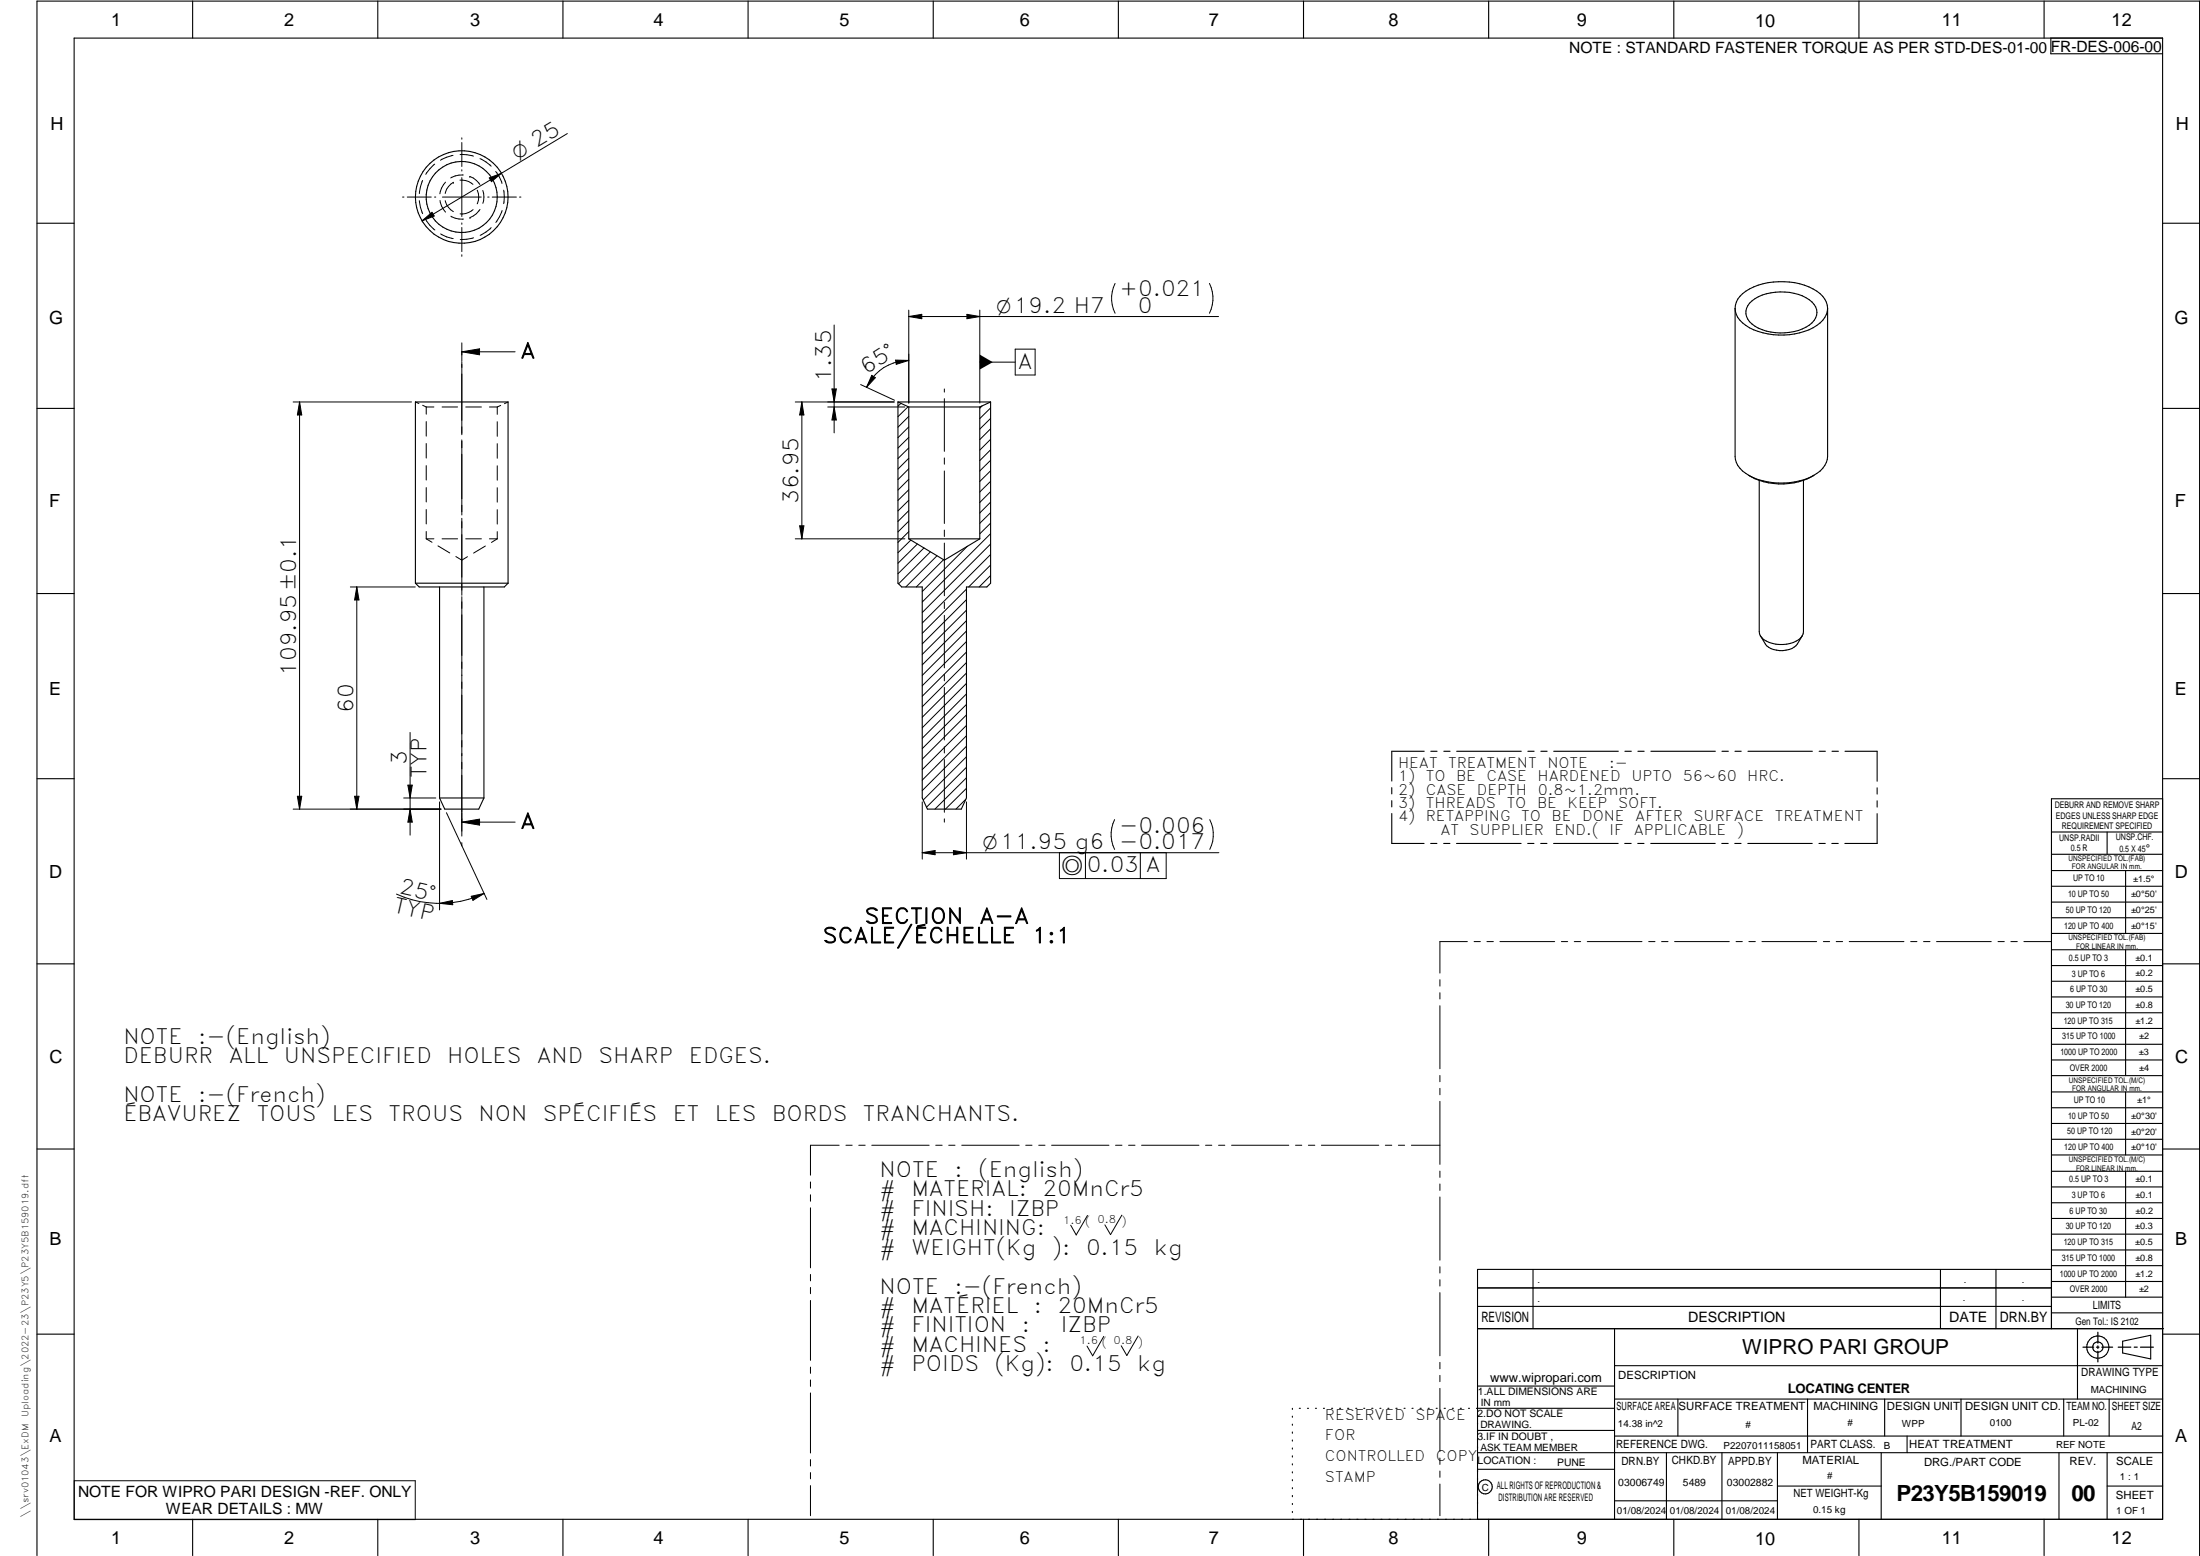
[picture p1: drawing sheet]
<svg xmlns="http://www.w3.org/2000/svg" width="594mm" height="420mm" viewBox="0 0 594 420" stroke-linecap="round" stroke-linejoin="round" font-family="sans-serif">
<g fill="none" stroke="#000" stroke-width=".3">
<path d="M20 10.3h564v400h-564zM52 .3v10M102 .3v10M152 .3v10M202 .3v10M252 .3v10M302 .3v10M352 .3v10M402 .3v10M452 .3v10M502 .3v10M552 .3v10"/>
<path d="M553.8 10.3v4.2h30.2M10 60.3h10M584 60.3h10M468.5 83.3v39.9a6.1 6.1 0 0 0 3.9 5.3 19.3 19.3 0 0 0 18.2-.7 5.9 5.9 0 0 0 2.9-4.6v-39.9M468.5 83.3a6.1 6.1 0 0 0 3.9 5.2 19.3 19.3 0 0 0 18.2-.6 5.9 5.9 0 0 0 2.9-4.6M468.5 83.3a6.9 6.9 0 0 1 5.1-5.8 19.7 19.7 0 0 1 17 1.1 5.8 5.8 0 0 1 2.9 4.7M472.4 81.9a13 13 0 0 1 12.1-2.7 7.4 7.4 0 0 1 6.1 4.4 4.4 4.4 0 0 1-2.9 4.7 14.5 14.5 0 0 1-14.6-.8 3.7 3.7 0 0 1-.7-5.6zM10 110.3h10M242.5 108.5v49l1 1h5.5v57l1.4 3h9.2l1.4-3v-57h5.5l1-1v-49M242.5 108.5l2.9 1.4M242.5 108.5h25M245.4 109.9h19.2"/>
<path d="M245.4 109.9v35.6M264.6 109.9v35.6M267.5 108.5l-2.9 1.4M584 110.3h10M472.2 128.3l2.9 1.4M475.1 129.7v40.9a3.9 3.9 0 0 0 3.5 3.1 8.4 8.4 0 0 0 7.7-1.5l.4-.5M487 129.7v40.9l-.3 1.1M489.9 128.3a18.1 18.1 0 0 1-14.8 1.4M112.2 157.5l1 1h23l1-1M112.2 157.5h25M112.2 157.5v-49h25v49M118.7 158.5v57"/>
<path d="M130.7 158.5v57M245.4 145.5h19.2M245.4 145.5l9.6 5.8 9.6-5.8M10 160.3h10M486.7 171.7a5.3 5.3 0 0 1-3.6 3.7 6.3 6.3 0 0 1-6.4-1.5l-1.3-2.2M584 160.3h10M10 210.3h10M118.7 215.5l1.4 3h9.2l1.4-3M118.7 215.5h12M375.8 212.7v1.7M375.8 216.2v1.7M375.8 219.7v8.1h8.7"/>
<path d="M384.6 202.9h-8.8v8M386.4 202.9h1.7M389.9 202.9h1.7M393.4 202.9h17.4M412.6 202.9h1.7M416.1 202.9h1.7M419.6 202.9h17.4M438.8 202.9h1.7M442.3 202.9h1.7M445.8 202.9h17.4M465 202.9h1.7M468.5 202.9h1.7"/>
<path d="M472 202.9h17.4M491.2 202.9h1.7M494.7 202.9h1.7M498.2 202.9h8.7v8M506.9 219.7v8.1h-8.7M506.9 212.7v1.7M506.9 216.2v1.7M584 215.7h-30v143.1M584 210.3h10M386.3 227.8h1.7M389.8 227.8h1.7M393.3 227.8h17.5"/>
<path d="M412.5 227.8h1.7M416 227.8h1.7M419.5 227.8h17.5M438.7 227.8h1.8M442.2 227.8h1.7M445.8 227.8h17.4M464.9 227.8h1.8M468.5 227.8h1.6M472 227.8h17.4M491.2 227.8h1.7M494.7 227.8h1.7M554 224.7h30"/>
<path d="M554 230.7h30M554 235.1h30M554 239.3h30M569 224.7v6M574 235.1v17M554 243.6h30M554 247.8h30M554 252.1h30M554 256.5h30M574 256.5v33.9M10 260.3h10M554 260.7h30"/>
<path d="M554 265h30M554 269.2h30M554 273.5h30M554 277.7h30M584 260.3h10M554 282h30M554 286.2h30M554 290.4h30M554 294.9h30M554 299.1h30M574 294.9v17M10 310.3h10"/>
<path d="M554 303.4h30M554 307.6h30M554 311.9h30M554 316.3h30M574 316.3v34M584 310.3h10M554 320.5h30M554 324.8h30M554 329h30M554 333.2h30M554 337.5h30M399 358.8h185.2"/>
<path d="M399 352.8h155M399 347.8h155M414 342.8v16M436 358.8v51.5M524 342.8v16M539 342.8v16M554 341.8h30M554 346h30M554 350.3h30M554 354.5h30M554 342.8h-155v67.5M561 358.8v19"/>
<path d="M10 360.3h10M399 374.3h37M436 377.8h148M453.1 377.8v10M488.1 377.8v14.5M508.9 377.8v10M529.5 377.8v10M557.3 377.8v10M569.5 377.8v10M573.2 362.2l7.6-1.6v6.3l-7.6-1.6zM584 368.8h-148M584 360.3h10"/>
<path d="M349 380.3v.3M349 382.4v.3M349 384.6v.3M349 386.7v.3M349 388.8v.3M349 391v.3M349 393.1v.3M349 395.3v.3M349 397.4v.3M349 399.5v.3M350.9 380.3h.2M353.1 380.3h.2"/>
<path d="M355.2 380.3h.3M357.4 380.3h.3M359.6 380.3h.3M361.7 380.3h.3M363.9 380.3h.3M366.1 380.3h.3M368.3 380.3h.2M370.4 380.3h.3M372.6 380.3h.3M374.8 380.3h.3M376.9 380.3h.4M379.1 380.3h.3"/>
<path d="M381.3 380.3h.3M383.4 380.3h.4M385.6 380.3h.3M387.8 380.3h.3M390 380.3h.3M392.2 380.3h.3M394.3 380.3h.3M396.5 380.3h.3M398.7 380.3h37.3M399 396.7h37M399 392.3h185M399 386.2h37"/>
<path d="M436 387.8h148M450 392.3v18M465 392.3v18M480 392.3v18M508 392.3v18M515 387.8v4.5M556 392.3v18M569 392.3v18M52 410.3v9.7M102 410.3v9.7M152 410.3v9.7M202 410.3v9.7"/>
<path d="M252 410.3v9.7M302 410.3v9.7M349 401.7v.3M349 403.8v.4M349 406v.3M349 408.1v.3M352 410.3v9.7M402 410.3v9.7M436 405.3h44M452 410.3v9.7M480 401.3h28M502 410.3v9.7"/>
<path d="M552 410.3v9.7M569 401.3h15M10 420v-419.7h584v419.7"/>
<circle cx="124.7" cy="53.2" r="9.6"/>
<circle cx="124.7" cy="53.2" r="12.5"/>
<circle cx="566.5" cy="363.7" r="1.39"/>
<circle cx="566.5" cy="363.8" r="3"/>
<circle cx="401.1" cy="401.5" r="1.9"/>
</g>
<g fill="none" stroke="#000" stroke-width=".27">
<path d="M124.7 37.2v.4M124.7 38.5v6.5M153.2 36.1l-39.2 23.5M108.7 53.2h.4M110 53.2h6.5M113.2 54.2l.3 1.8 .6 1.7M114 59.6l2.7-2.3 .6 1zM114.1 48.7l-.6 1.8-.3 1.8M115 59.4l1.1 1.4 1.3 1.3M117.3 53.2h.4M117.4 44.3l-1.3 1.3-1.1 1.5M118.8 54.1a5.7 5.7 0 0 0 1.5 3.2"/>
<path d="M119.5 53.2h10.5M120.2 54.2a4.3 4.3 0 0 0 2.2 3M120.3 49.2a5.8 5.8 0 0 0-1.5 3.1M121.7 58.4a5.2 5.2 0 0 0 3.4 .7M122.3 42l-1.7 .5-1.7 .8M122.4 49.2a4.7 4.7 0 0 0-2.2 3M122.4 49.2h.1M124.2 48.6a4.7 4.7 0 0 1 3.5 1.2M124.2 41.7l1.9 .1 1.7 .4M124.7 45.8v.4M124.7 48v10.5M125.1 47.2a6.1 6.1 0 0 0-3.4 .8"/>
<path d="M126.9 47.6h.1M126.9 47.7a5.4 5.4 0 0 1 2.7 2.1M126.9 58.8h.1M127.8 56.6a4.6 4.6 0 0 1-3.6 1.1M128.9 51.4a4.2 4.2 0 0 1 0 3.6M129.6 56.6a5.6 5.6 0 0 1-2.7 2.2M129.6 42.8l1.6 .9 1.4 1.2M130.4 51.4a5.2 5.2 0 0 1 0 3.5M131.7 53.2h.4M132.1 48l3.3-1.2-2.7 2.3zM132.9 53.2h6.5M133.9 46.3l1 1.5 .6 1.7"/>
<path d="M135.6 56.9l-.7 1.6-1 1.6M136 51.4l.2 1.8-.2 1.8M140.3 53.2h.4M119 63.2l1.6 .8 1.8 .4M124.7 60.2v.4M124.7 61.4v6.5M124.7 68.8v.4M127.9 64.2l-1.8 .4-1.8 .1M132.6 61.5l-1.4 1.2-1.5 .8M301.1 76.5a9 9 0 0 0 0 8.1M326.6 76.5a9 9 0 0 1 0 8.1M124.7 92.6v4.8"/>
<path d="M124.7 97.6v19.8M124.7 95h14.4M124.7 95l4.8-.8v1.6zM225.2 87.8v29.1M241.8 97.2l3.6 .1-3.4 1.1zM245.4 83.7v25.1M245.4 85.5l3.5-.6v1.2zM245.4 85.5h83.7M245.4 97.3a12.4 12.4 0 0 0-11.4 7.3M261.1 84.9l3.5 .6-3.5 .6zM264.6 83.7v25.1M264.6 97.8h9.5"/>
<path d="M274.1 94.3h5.4v7h-5.4zM79.2 108.5h31.9M80.9 108.5v110M80.9 108.5l.6 3.6h-1.2zM112.2 108.5l.9 .5M114.1 109.4l1 .5M115.1 109.9h2.1M115.1 109.9v1.9M115.1 113.8v4M115.1 119.8v3.9M119.4 109.9h4.2M124.7 118.8v20.3"/>
<path d="M125.8 109.9h4.2M132.2 109.9h2.1M134.3 109.9v2M134.3 113.9v3.9M134.3 119.8v3.9M135.2 109.5l-.9 .4M137.2 108.5l-1 .5M214.8 108.5h26.7M216.5 108.5v37M216.5 108.5l.6 3.6h-1.2zM223.5 109.9h20.8M224.7 105h1.1l-.6 3.5z"/>
<path d="M225.2 109.9l.6 3.5h-1.1zM232.4 103.8l9.1 4.3M235.4 101.3l1 .7-2.4 2.6zM243.3 108.9l-.8 .8M245.2 109.8l-2.7 2.7M245.4 112.4l-2.9 3M245.4 115.3l-2.9 2.9M245.4 118.1l-2.9 2.9M255 105v.9M255 107.7v14.2M265.2 109.6l-.6 .6M267.5 110.2l-2.9 2.8"/>
<path d="M267.5 113l-2.9 2.9M267.5 115.8l-2.9 2.9M267.5 118.6l-2.9 2.9M115.1 125.7v3.9M115.1 131.7v3.9M115.1 137.6v3.9M124.7 140v20.7M134.3 125.8v3.9M134.3 131.7v3.9M134.3 137.6v3.9M245.4 132.2l-2.9 2.9M245.4 135.1l-2.9 2.9"/>
<path d="M245.4 137.9l-2.9 2.9M245.4 120.9l-2.9 2.9M245.4 123.7l-2.9 3M245.4 126.6l-2.9 2.9M245.4 129.4l-2.9 2.9M255 123.7v1.6M255 127.2v14.2M267.5 121.5l-2.9 2.9M267.5 124.3l-2.9 2.9M267.5 127.1l-2.9 2.9M267.5 130l-2.9 2.8M267.5 132.8l-2.9 2.9"/>
<path d="M267.5 135.6l-2.9 2.9M267.5 138.4l-2.9 2.9M94.6 158.5h17.5M96.3 158.5l.6 3.5h-1.1zM96.3 158.5v60M115.1 145.5l1.6 .9M115.1 145.5h2.1M115.1 143.5v2M118.3 147.4l3.1 1.9M119.4 145.5h4.2M123.1 150.3l1.6 1 1.5-1M125.8 145.5h4.2"/>
<path d="M131.1 147.4l-3.2 2M132.2 145.5h2.1M134.3 145.5l-1.6 1M134.3 143.6v1.9M214.8 145.5h29.5M215.9 142h1.2l-.6 3.5zM245.4 140.7l-2.9 2.9M245.4 143.6l-2.9 2.9M245.9 145.8l-3.4 3.5M247.7 146.9l-5.2 5.2M249.5 148l-7 6.9M251.2 149l-8.6 8.6"/>
<path d="M253 150.1l-8.4 8.4M254.8 151.1l-7.4 7.4M255 143.1v1.8M255 146.6v14.3M261 159.1l-12 11.9M261.2 147.5l-12.2 12.2M267.5 141.3l-2.9 2.8M267.5 155.4l-3.1 3.1M267.5 144.1l-18.5 18.5M267.5 146.9l-18.5 18.5M267.5 149.7l-18.5 18.5M267.5 152.6l-5.9 5.9"/>
<path d="M124.7 161.1v64.7M255 162.6v1.7M255 166.2v14.1M261 161.9l-12 12M261 164.8l-12 11.9M261 167.6l-12 11.9M261 170.4l-12 12M261 173.2l-12 12M261 176.1l-12 11.9M261 178.9l-12 11.9M110.7 197.8v27.7M255 182.1v1.8"/>
<path d="M255 185.6v14.2M261 181.7l-12 12M261 184.5l-12 12M261 187.4l-12 11.9M261 190.2l-12 11.9M261 193l-12 12M261 195.9l-12 11.9M261 198.7l-12 12M79.2 218.5h39.9M80.3 215h1.2l-.6 3.5zM95.8 215h1.1l-.6 3.5zM109 215.5h8.7"/>
<path d="M110.1 212h1.2l-.6 3.5zM110.7 218.5l.6 3.5h-1.2zM118.7 216.5v29.2M120.6 219.5l10.9 23.4M249 216.5v15.5M255 201.6v1.7M255 205.1v14.2M260.8 215.8l-2.7 2.7M261 212.9l-5.7 5.6M261 204.3l-11.7 11.7M261 210l-8.5 8.5M261 207.2l-10.8 10.8"/>
<path d="M261 201.5l-12 12M261 216.5v15.5M124.7 222l4.8-.8v1.6zM124.7 227.5v.9M124.7 222h14.4M249 230.3h80.1M249 230.3l3.5-.6v1.1zM255 221.1v.9M257.5 229.7l3.5 .6-3.5 .5zM286.1 230.3v6.9h28.8v-6.9M293.1 230.3v6.9M301 221.3a9 9 0 0 0 0 8.1"/>
<path d="M307.9 230.3v6.9M326.7 221.3a9 9 0 0 1 0 8.1M118.7 243.9l3.5-.7 .1 1.1zM127.2 242l3.5-.7-3 1.8zM130.7 241.3a28.1 28.1 0 0 1-23.6 .1M396.2 254.3h-7.4v8.5M398.1 254.3h1.6M401.5 254.3h1.8M405 254.3h14.8M421.6 254.3h1.7M425.1 254.3h1.7M428.6 254.3h14.8"/>
<path d="M445.2 254.3h1.7M448.7 254.3h1.7M452.2 254.3h14.8M468.8 254.3h1.7M472.3 254.3h1.7M475.8 254.3h14.8M492.4 254.3h1.7M495.8 254.3h1.8M499.4 254.3h14.7M516 254.3h1.6M519.4 254.3h1.8M522.9 254.3h14.8"/>
<path d="M539.5 254.3h1.7M543 254.3h1.7M546.5 254.3h7.4M388.8 264.5v1.8M388.8 268.1v1.6M388.8 271.6v17M388.8 290.4v1.7M388.8 293.9v1.7M388.8 297.4v17M218.9 319.2v1.6M226.6 309.2h-7.7v8.1M228.4 309.2h1.7"/>
<path d="M231.9 309.2h1.7M235.4 309.2h15.5M252.7 309.2h1.7M256.2 309.2h1.7M259.7 309.2h15.5M277 309.2h1.7M280.5 309.2h1.7M284 309.2h15.5M301.2 309.2h1.8M304.8 309.2h1.7M308.3 309.2h15.5M325.5 309.2h1.7"/>
<path d="M329.1 309.2h1.6M332.6 309.2h15.4M349.8 309.2h1.7M353.3 309.2h1.7M356.8 309.2h15.5M374.1 309.2h1.7M377.6 309.2h1.7M381.1 309.2h7.7M388.8 316.2v1.7M388.8 319.7v1.7M218.9 322.6v1.8M218.9 326.1v16.2"/>
<path d="M293.7 328.2l-3.1 5.3-1.5-2.7M302.9 328.1l-3 5.3-1.5-2.6M388.8 323.2v17.1M218.9 344.1v1.8M218.9 347.6v1.7M218.9 351.2v16.1M388.8 342.1v1.6M388.8 345.6v1.7M388.8 349v17.1M218.9 369.1v1.7M218.9 372.6v1.8M218.9 376.1v16.2"/>
<path d="M298.1 360.8l-3 5.3-1.6-2.6M307.3 360.8l-3 5.2-1.5-2.6M388.8 367.9v1.7M388.8 371.4v1.7M388.8 374.9v17M20.1 399.8h92v10.5h-92zM218.9 394.1v1.8M218.9 397.6v1.7M388.8 393.7v1.7M388.8 397.2v1.7M218.9 401.2v8.1M388.8 400.7v8.6"/>
</g>
<path d="M566.5 359.7v3M562.5 363.8h2.9M566.1 363.8h.7M566.5 363.4v.7M566.5 364.9v2.8M567.6 363.8h2.9M572 363.8h3.4M576.3 363.8h.8M578 363.8h3.5" fill="none" stroke="#000" stroke-width=".34"/>
<g fill="#000">
<path d="M114 59.6l2.7-2.3 .6 1zM132.1 48l3.3-1.2-2.7 2.3zM124.7 95l4.8-.8v1.6zM241.8 97.2l3.6 .1-3.4 1.1zM245.4 85.5l3.5-.6v1.2zM261.1 84.9l3.5 .6-3.5 .6zM264.6 95.8l3.5 2-3.5 2zM80.9 108.5l.6 3.6h-1.2zM216.5 108.5l.6 3.6h-1.2zM224.7 105h1.1l-.6 3.5zM225.2 109.9l.6 3.5h-1.1zM235.4 101.3l1 .7-2.4 2.6z"/>
<path d="M215.9 142h1.2l-.6 3.5zM96.3 158.5l.6 3.5h-1.1zM80.3 215h1.2l-.6 3.5zM95.8 215h1.1l-.6 3.5zM110.1 212h1.2l-.6 3.5zM110.7 218.5l.6 3.5h-1.2zM124.7 222l4.8-.8v1.6zM249 230.3l3.5-.6v1.1zM257.5 229.7l3.5 .6-3.5 .5zM118.7 243.9l3.5-.7 .1 1.1zM127.2 242l3.5-.7-3 1.8z"/>
</g>
<g font-size="6">
<text x="512.1" y="405.2">P23Y5B159019</text>
<text x="559.4" y="405.2">00</text>
</g>
<g font-size="5.7">
<text x="302.3" y="80.1">+0.021</text>
<text x="307.3" y="84.6">0</text>
<text x="140.5" y="96.7">A</text>
<text x="233.9" y="101.3" transform="rotate(-32 233.9 101.3)">65°</text>
<text x="274.9" y="99.5">A</text>
<text x="224.4" y="103.1" transform="rotate(-90 224.4 103.1)">1.35</text>
<text x="215.6" y="136.1" transform="rotate(-90 215.6 136.1)">36.95</text>
<text x="80" y="182.5" transform="rotate(-90 80 182.5)">109.95±0.1</text>
<text x="95.5" y="192.4" transform="rotate(-90 95.5 192.4)">60</text>
<text x="109.9" y="206.6" transform="rotate(-90 109.9 206.6)">3</text>
<text x="115.1" y="210.2" transform="rotate(-90 115.1 210.2)">TYP</text>
<text x="140.5" y="223.7">A</text>
<text x="302.2" y="224.8">-0.006</text>
<text x="302.2" y="229.4">-0.017</text>
<text x="293.4" y="235.5">0.03 A</text>
<text x="107.6" y="241.3" transform="rotate(13 107.6 241.3)">25°</text>
<text x="106" y="246.3" transform="rotate(13 106 246.3)">TYP</text>
<text x="233.5" y="249.4">SECTION</text>
<text x="264.5" y="249.4">A-A</text>
<text x="222.2" y="254.6">SCALE/ÉCHELLE</text>
<text x="278.7" y="254.6">1:1</text>
<text x="33.3" y="281.8">NOTE</text>
<text x="53.5" y="281.8">:-(English)</text>
<text x="33.3" y="287.1">DEBURR</text>
<text x="61.8" y="287.1">ALL</text>
<text x="76.7" y="287.1">UNSPECIFIED</text>
<text x="120.8" y="287.1">HOLES</text>
<text x="145" y="287.1">AND</text>
<text x="161.6" y="287.1">SHARP</text>
<text x="186" y="287.1">EDGES.</text>
<text x="33.3" y="297.6">NOTE</text>
<text x="53.5" y="297.6">:-(French)</text>
<text x="33.3" y="302.8">ÉBAVUREZ</text>
<text x="69.3" y="302.8">TOUS</text>
<text x="89.6" y="302.8">LES</text>
<text x="104.9" y="302.8">TROUS</text>
<text x="129.2" y="302.8">NON</text>
<text x="146.6" y="302.8">SPÉCIFIÉS</text>
<text x="181.7" y="302.8">ET</text>
<text x="193" y="302.8">LES</text>
<text x="208.4" y="302.8">BORDS</text>
<text x="233" y="302.8">TRANCHANTS.</text>
<text x="237.5" y="317.8">NOTE</text>
<text x="257.7" y="317.8">:</text>
<text x="264.1" y="317.8">(English)</text>
<text x="237.5" y="323">#</text>
<text x="246.1" y="323">MATERIAL:</text>
<text x="281.5" y="323">20MnCr5</text>
<text x="237.5" y="328.3">#</text>
<text x="246.1" y="328.3">FINISH:</text>
<text x="272.5" y="328.3">IZBP</text>
<text x="237.5" y="333.5">#</text>
<text x="246.1" y="333.5">MACHINING:</text>
<text x="237.5" y="338.8">#</text>
<text x="246.1" y="338.8">WEIGHT(Kg</text>
<text x="284" y="338.8">):</text>
<text x="293.3" y="338.8">0.15</text>
<text x="311.6" y="338.8">kg</text>
<text x="237.5" y="349.3">NOTE</text>
<text x="257.7" y="349.3">:-(French)</text>
<text x="237.5" y="354.5">#</text>
<text x="237.5" y="359.8">#</text>
<text x="246.1" y="359.8">FINITION</text>
<text x="246.1" y="354.5">MATÉRIEL</text>
<text x="275.9" y="359.8">:</text>
<text x="279.2" y="354.5">:</text>
<text x="285.6" y="354.5">20MnCr5</text>
<text x="286.5" y="359.8">IZBP</text>
<text x="237.5" y="365">#</text>
<text x="246.1" y="365">MACHINES</text>
<text x="281.5" y="365">:</text>
<text x="237.5" y="370.3">#</text>
<text x="246.1" y="370.3">POIDS</text>
<text x="268.5" y="370.3">(Kg):</text>
<text x="288.8" y="370.3">0.15</text>
<text x="307.1" y="370.3">kg</text>
</g>
<text font-size="5.6" x="470.5" y="365.5">WIPRO PARI GROUP</text>
<g font-size="5.4">
<text x="139.7" y="43.2" transform="rotate(-31 139.7 43.2)">O 25</text>
<text x="269.1" y="84.6">O19.2 H7</text>
<text x="265.4" y="229.4">O11.95 g6</text>
<text x="286.8" y="235.5">a</text>
</g>
<g font-size="4.9">
<text x="30" y="6.9">1</text>
<text x="76.7" y="6.9">2</text>
<text x="127" y="6.9">3</text>
<text x="176.5" y="6.9">4</text>
<text x="226.7" y="6.9">5</text>
<text x="275.4" y="6.9">6</text>
<text x="326.4" y="6.9">7</text>
<text x="375" y="6.9">8</text>
<text x="425.8" y="6.9">9</text>
<text x="473.9" y="7.3">10</text>
<text x="524.3" y="6.9">11</text>
<text x="570.2" y="6.9">12</text>
<text x="13.6" y="35.1">H</text>
<text x="587.6" y="35.1">H</text>
<text x="13.2" y="87.5">G</text>
<text x="587.2" y="87.5">G</text>
<text x="13.2" y="137">F</text>
<text x="587.2" y="137">F</text>
<text x="13.2" y="187.6">E</text>
<text x="587.2" y="187.6">E</text>
<text x="13.2" y="237">D</text>
<text x="587.2" y="237">D</text>
<text x="13.4" y="287.1">C</text>
<text x="587.4" y="287.1">C</text>
<text x="13.4" y="336.2">B</text>
<text x="587.4" y="336.2">B</text>
<text x="13.4" y="389.3">A</text>
<text x="587.4" y="389.3">A</text>
<text x="30" y="416.9">1</text>
<text x="76.7" y="416.9">2</text>
<text x="127" y="416.9">3</text>
<text x="176.5" y="416.9">4</text>
<text x="226.7" y="416.9">5</text>
<text x="275.4" y="416.9">6</text>
<text x="326.4" y="416.9">7</text>
<text x="375" y="416.9">8</text>
<text x="425.8" y="416.9">9</text>
<text x="473.9" y="417.3">10</text>
<text x="524.3" y="416.9">11</text>
<text x="570.2" y="416.9">12</text>
</g>
<g font-size="4.2">
<text x="423.7" y="14.3">NOTE : STANDARD FASTENER TORQUE AS PER STD-DES-01-00</text>
<text x="553.8" y="14">FR-DES-006-00</text>
<text x="21.1" y="404.3">NOTE FOR WIPRO PARI DESIGN -REF. ONLY</text>
<text x="44.8" y="408.8">WEAR DETAILS : MW</text>
</g>
<g font-size="3.9">
<text x="377.5" y="207.3">HEAT</text>
<text x="391.1" y="207.3">TREATMENT</text>
<text x="417.8" y="207.3">NOTE</text>
<text x="434.6" y="207.3">:-</text>
<text x="377.5" y="210.9">1)</text>
<text x="377.5" y="214.5">2)</text>
<text x="385" y="210.9">TO</text>
<text x="385" y="214.5">CASE</text>
<text x="393.2" y="210.9">BE</text>
<text x="398.8" y="214.5">DEPTH</text>
<text x="401.4" y="210.9">CASE</text>
<text x="415.2" y="210.9">HARDENED</text>
<text x="415.2" y="214.5">0.8~1.2mm.</text>
<text x="440.5" y="210.9">UPTO</text>
<text x="454.4" y="210.9">56~60</text>
<text x="471.8" y="210.9">HRC.</text>
<text x="377.5" y="218.1">3)</text>
<text x="377.5" y="221.7">4)</text>
<text x="385" y="221.7">RETAPPING</text>
<text x="385" y="218.1">THREADS</text>
<text x="406.9" y="218.1">TO</text>
<text x="410.8" y="221.7">TO</text>
<text x="415.1" y="218.1">BE</text>
<text x="419" y="221.7">BE</text>
<text x="423.3" y="218.1">KEEP</text>
<text x="427.2" y="221.7">DONE</text>
<text x="437" y="218.1">SOFT.</text>
<text x="441.6" y="221.7">AFTER</text>
<text x="457.3" y="221.7">SURFACE</text>
<text x="479.3" y="221.7">TREATMENT</text>
<text x="389" y="225.3">AT</text>
<text x="396.9" y="225.3">SUPPLIER</text>
<text x="419.8" y="225.3">END.(</text>
<text x="434.7" y="225.3">IF</text>
<text x="441.2" y="225.3">APPLICABLE</text>
<text x="469" y="225.3">)</text>
<text x="400" y="357.1">REVISION</text>
<text x="455.9" y="357.1">DESCRIPTION</text>
<text x="526.4" y="357.1">DATE</text>
<text x="540" y="357.1">DRN.BY</text>
<text x="357.8" y="383.3">RESERVED</text>
<text x="382.3" y="383.3">SPACE</text>
<text x="357.8" y="388.9">FOR</text>
<text x="357.8" y="394.5">CONTROLLED</text>
<text x="387.8" y="394.5">COPY</text>
<text x="357.8" y="400">STAMP</text>
</g>
<text font-size="3.6" x="482.8" y="376.1">LOCATING CENTER</text>
<text font-size="3.5" x="402.4" y="373.3">www.wipropari.com</text>
<g font-size="3.1">
<text x="565.1" y="353.5">LIMITS</text>
<text x="562" y="371.7">DRAWING TYPE</text>
<text x="437" y="372.3">DESCRIPTION</text>
<text x="436.5" y="380.8">SURFACE AREA</text>
<text x="453.3" y="380.8">SURFACE TREATMENT</text>
<text x="489.7" y="380.8">MACHINING</text>
<text x="509.5" y="380.8">DESIGN UNIT</text>
<text x="530.6" y="380.8">DESIGN UNIT CD.</text>
<text x="558" y="380.6">TEAM NO.</text>
<text x="570.3" y="380.7">SHEET SIZE</text>
<text x="575.6" y="386.1">A2</text>
<text x="436.4" y="391.1">REFERENCE DWG.</text>
<text x="437.8" y="395.5">DRN.BY</text>
<text x="451.4" y="395.4">CHKD.BY</text>
<text x="466.6" y="395.5">APPD.BY</text>
<text x="486.7" y="395.4">MATERIAL</text>
<text x="488.9" y="390.9">PART CLASS.</text>
<text x="515.6" y="390.9">HEAT TREATMENT</text>
<text x="519.6" y="395.9">DRG./PART CODE</text>
<text x="558.9" y="395.5">REV.</text>
<text x="571.4" y="395.6">SCALE</text>
<text x="484.3" y="404.2">NET WEIGHT-Kg</text>
<text x="571.4" y="404.7">SHEET</text>
</g>
<text font-size="3" x="579.5" y="230.1">°</text>
<g font-size="2.8">
<text x="287.1" y="330.4">1.6 ( 0.8 )</text>
<text x="560.4" y="357.7">Gen Tol.: IS 2102</text>
<text x="291.5" y="363">1.6 ( 0.8 )</text>
<text x="399.1" y="376.6">1.ALL DIMENSIONS ARE</text>
<text x="399" y="382.7">2.DO NOT SCALE</text>
<text x="399" y="388.7">3.IF IN DOUBT ,</text>
<text x="399" y="395.4">LOCATION :</text>
<text x="420.5" y="396">PUNE</text>
<text x="404.2" y="402">ALL RIGHTS OF REPRODUCTION &amp;</text>
<text x="437" y="401.2">03006749</text>
<text x="454.4" y="401.2">5489</text>
<text x="466.3" y="401.2">03002882</text>
<text x="404.7" y="405.4">DISTRIBUTION ARE RESERVED</text>
</g>
<g font-size="2.7">
<text x="564.6" y="376.2">MACHINING</text>
<text x="399.9" y="379.7">IN mm</text>
<text x="399.7" y="385.7">DRAWING.</text>
<text x="436.9" y="385.4">14.38 in^2</text>
<text x="471.4" y="385.5">#</text>
<text x="498.9" y="385">#</text>
<text x="513.6" y="385.3">WPP</text>
<text x="537.3" y="385.1">0100</text>
<text x="559.7" y="385.1">PL-02</text>
<text x="399.7" y="391.8">ASK TEAM MEMBER</text>
<text x="465.4" y="391.2">P2207011158051</text>
<text x="508.7" y="391.2">B</text>
<text x="555.2" y="391.1">REF NOTE</text>
<text x="493.4" y="399.5">#</text>
<text x="572.5" y="399.7">1 : 1</text>
<text x="400.1" y="402.5">C</text>
<text x="436.6" y="408.7">01/08/2024</text>
<text x="450.9" y="408.8">01/08/2024</text>
<text x="466" y="408.9">01/08/2024</text>
<text x="489.6" y="408.5">0.15 kg</text>
<text x="571.4" y="408.7">1 OF 1</text>
</g>
<g font-size="2.5">
<text x="554.9" y="218.3">DEBURR AND REMOVE SHARP</text>
<text x="555.2" y="221">EDGES UNLESS SHARP EDGE</text>
<text x="556.1" y="227.1">UNSP.RADII</text>
<text x="556.8" y="223.8">REQUIREMENT SPECIFIED</text>
<text x="571.4" y="226.9">UNSP.CHF.</text>
<text x="559.2" y="229.9">0.5 R</text>
<text x="572.3" y="230.1">0.5 X 45</text>
<text x="559.8" y="238">UP TO 10</text>
<text x="576.1" y="238.1">±1.5°</text>
<text x="558.5" y="242.2">10 UP TO 50</text>
<text x="575.5" y="242.3">±0°50'</text>
<text x="557.4" y="250.7">120 UP TO 400</text>
<text x="557.9" y="246.5">50 UP TO 120</text>
<text x="575.5" y="250.7">±0°15'</text>
<text x="575.5" y="246.5">±0°25'</text>
<text x="558.7" y="259.4">0.5 UP TO 3</text>
<text x="559.5" y="263.7">3 UP TO 6</text>
<text x="576.6" y="263.6">±0.2</text>
<text x="576.6" y="259.4">±0.1</text>
<text x="559" y="267.9">6 UP TO 30</text>
<text x="576.6" y="267.9">±0.5</text>
<text x="557.8" y="272.2">30 UP TO 120</text>
<text x="576.6" y="272.2">±0.8</text>
<text x="556.9" y="280.7">315 UP TO 1000</text>
<text x="557.3" y="276.4">120 UP TO 315</text>
<text x="576.6" y="276.4">±1.2</text>
<text x="577.7" y="280.7">±2</text>
<text x="556.4" y="284.9">1000 UP TO 2000</text>
<text x="577.6" y="284.9">±3</text>
<text x="558.9" y="289.2">OVER 2000</text>
<text x="577.7" y="289.3">±4</text>
<text x="560" y="297.9">UP TO 10</text>
<text x="577.1" y="297.9">±1°</text>
<text x="558.5" y="302.1">10 UP TO 50</text>
<text x="575.5" y="302.1">±0°30'</text>
<text x="557.4" y="310.6">120 UP TO 400</text>
<text x="558.2" y="306.3">50 UP TO 120</text>
<text x="575.5" y="310.6">±0°10'</text>
<text x="575.5" y="306.4">±0°20'</text>
<text x="558.8" y="319.2">0.5 UP TO 3</text>
<text x="559.4" y="323.4">3 UP TO 6</text>
<text x="576.6" y="319.2">±0.1</text>
<text x="576.6" y="323.5">±0.1</text>
<text x="558.9" y="327.7">6 UP TO 30</text>
<text x="576.7" y="327.7">±0.2</text>
<text x="557.8" y="332">30 UP TO 120</text>
<text x="576.6" y="332">±0.3</text>
<text x="556.8" y="340.5">315 UP TO 1000</text>
<text x="557.3" y="336.3">120 UP TO 315</text>
<text x="576.6" y="336.3">±0.5</text>
<text x="576.6" y="340.5">±0.8</text>
<text x="415.2" y="346.4">.</text>
<text x="530.3" y="346.5">.</text>
<text x="545.9" y="346.4">.</text>
<text x="556.2" y="344.7">1000 UP TO 2000</text>
<text x="576.6" y="344.7">±1.2</text>
<text x="415.2" y="351.5">.</text>
<text x="530" y="351.3">.</text>
<text x="545.9" y="351.4">.</text>
<text x="558.9" y="349">OVER 2000</text>
<text x="577.6" y="349">±2</text>
</g>
<g font-size="2.4">
<text x="7.7" y="382.7" transform="rotate(-90 7.7 382.7)">Uploading\2022-23\P23Y5\P23Y5B159019.dft</text>
<text x="7.7" y="409.8" transform="rotate(-90 7.7 409.8)">\\srv01043\ExDM</text>
</g>
<g font-size="2.1">
<text x="558.5" y="232.4">UNSPECIFIED TOL.(FAB)</text>
<text x="559.5" y="234.7">FOR ANGULAR IN mm.</text>
<text x="558.6" y="253.9">UNSPECIFIED TOL.(FAB)</text>
<text x="560.7" y="256.3">FOR LINEAR IN mm.</text>
<text x="558.7" y="292.3">UNSPECIFIED TOL.(M/C)</text>
<text x="559.6" y="294.7">FOR ANGULAR IN mm.</text>
<text x="558.7" y="313.7">UNSPECIFIED TOL.(M/C)</text>
<text x="560.6" y="316.1">FOR LINEAR IN mm.</text>
</g>
</svg>
